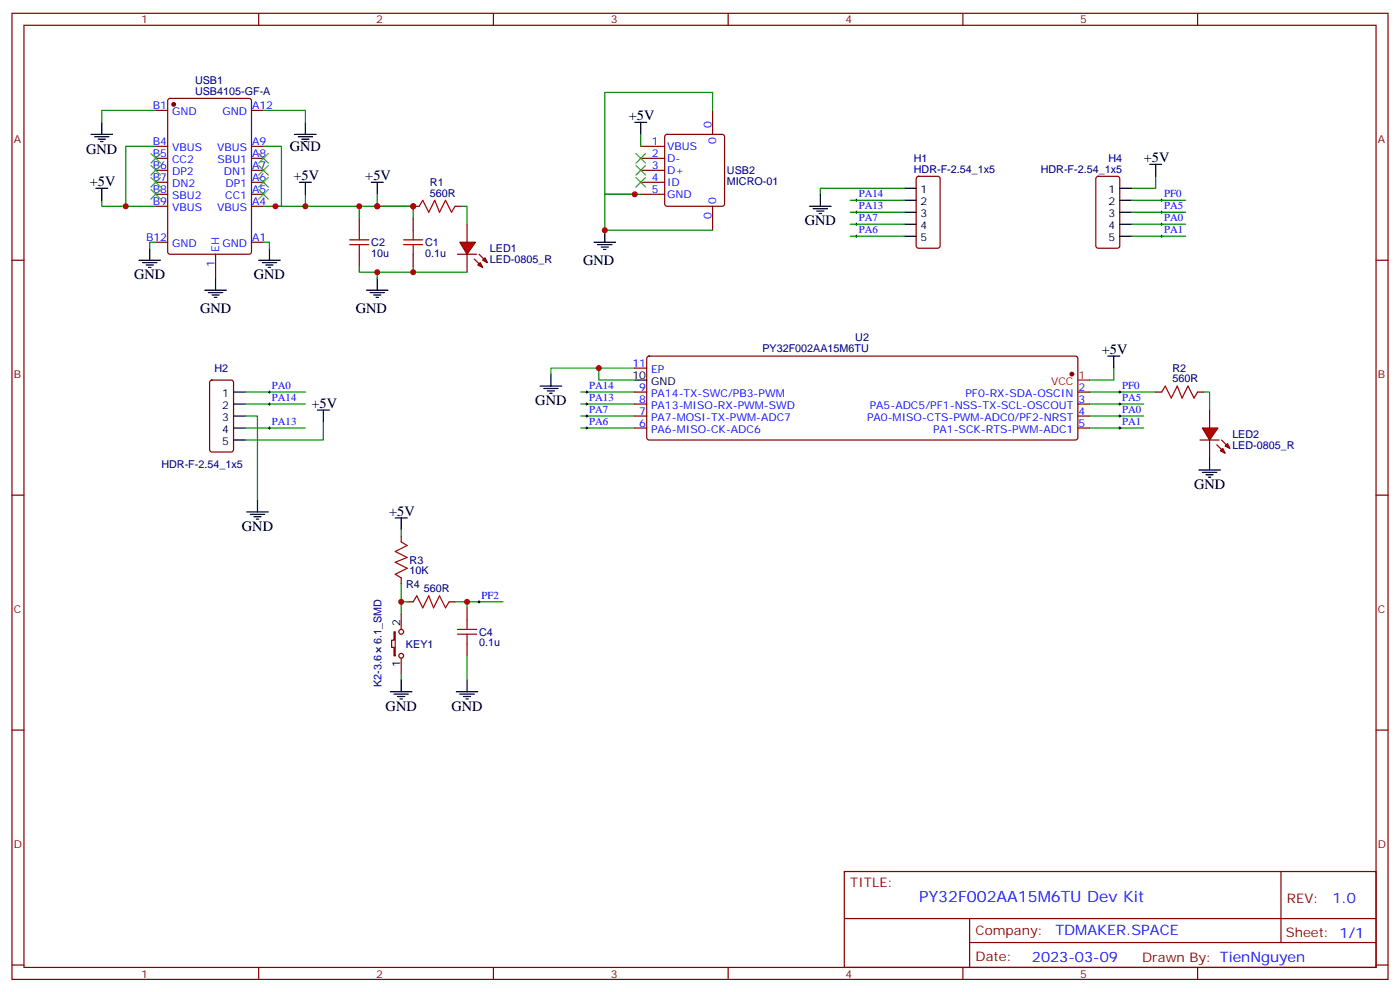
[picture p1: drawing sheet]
<svg xmlns="http://www.w3.org/2000/svg" width="412mm" height="292mm" viewBox="0 0 412 292" stroke-linecap="round" stroke-linejoin="round" font-family="sans-serif">
<g fill="none" stroke="#870000" stroke-width=".35">
<path d="M3.5 3.9h405.4v284.4h-405.4zM7.1 7.4h398.2v277.3h-398.2zM76.2 3.9v3.5M145.3 3.9v3.5M214.5 3.9v3.5M283.6 3.9v3.5M352.8 3.9v3.5M3.5 76.6h3.6M121.7 60.7h1.8M134.1 60.7h1.7M405.3 76.6h3.6M3.5 145.7h3.6"/>
<path d="M405.3 145.7h3.6M3.5 214.9h3.6M405.3 214.9h3.6M248.7 256.5h156.6v28.2h-156.6zM377.3 256.5v20.9M248.7 270.4h156.5M285.6 277.4h119.6M285.6 270.4v14.1M3.5 284h3.6M76.2 284.7v3.6M145.3 284.7v3.6M214.5 284.7v3.6"/>
<path d="M283.6 284.7v3.6M352.8 284.7v3.6M405.3 284h3.6"/>
</g>
<path d="M326.3 104.8h3.5M328.1 104.8v3.5" fill="none" stroke="#000" stroke-width=".35"/>
<path d="M123.5 60.7l1-1.8 1.8 3.6 1.8-3.6 1.4 3.6 1.7-3.6 1.8 3.6 1.1-1.8" fill="none" stroke="#a10000" stroke-width=".35"/>
<g fill="#f00" stroke="#870000" stroke-width=".35">
<path d="M135.5 71.3h4.6l-2.5 3.5z"/>
<path d="M134.8 74.8h5.6z"/>
</g>
<g fill="#870000" stroke="#870000" stroke-width=".35">
<path d="M141.1 74.8l1.4 1.4z"/>
<path d="M139.7 76.2l1.4 1.4z"/>
</g>
<g fill="#f00" stroke="#870000" stroke-width=".35">
<path d="M142.2 76.6l.7-.7 .7 1.4z"/>
<path d="M140.8 78l.7-.7 .7 1.4z"/>
</g>
<g fill="none" stroke="#870000" stroke-width=".35">
<path d="M45.9 32.5h3.5M49.6 29.2l.5-.2h23.3l.6 .4 .1 44.7-.5 .7h-23.5l-.7-.4v-44.7zM74.1 32.5h3.5M45.9 43.1h3.5M45.9 46.6h3.5M45.9 50.1h3.5M45.9 53.7h3.5M45.9 57.2h3.5M74.1 43.1h3.5M74.1 46.6h3.5M74.1 50.1h3.5M74.1 53.7h3.5"/>
<path d="M74.1 57.2h3.5M45.9 60.7h3.5M45.9 71.3h3.5M63.5 74.8v7.1M74.1 60.7h3.5M74.1 71.3h3.5M105.8 64.2v3.6M105.8 74.8v3.6M137.6 66v5.3M137.6 74.8v5.3M62 112.1l.4-.2h5.7l.6 .4 .1 20-.5 .7h-5.9l-.6-.4-.1-20zM118.2 157.7v1.8"/>
<path d="M118.2 170.1v1.7M119.9 177.1h1.8M132.3 177.1h1.8M137.6 178.9v3.5M116.1 185.9h.3v7.1h-.3v-2.5h-.7v-2.1h.7zM118.2 180.7v4.5M118.2 193.7v4.6M137.6 189.5v3.5"/>
<circle cx="118.2" cy="193" r=".71"/>
<circle cx="118.2" cy="185.9" r=".71"/>
</g>
<g fill="none" stroke="#000" stroke-width=".35">
<path d="M26.8 39.5h6.4M30 36v3.5M86.8 39.5h6.3M90 36v3.5M27.9 40.3h4.2M28.2 55.4h3.5M28.9 41h2.1M29.6 41.7h.7M30 55.4v3.5M87.8 40.3h4.3M88.2 53.7h3.5M88.9 41h2.1"/>
<path d="M89.6 41.7h.7M90 53.7v3.5M109.4 53.7h3.5M111.1 53.7v3.5M338.7 48.4h3.5M340.4 48.4v3.5M40.9 76.6h6.4M42 77.3h4.2M43 78h2.2M43.7 78.7h.7M44.1 73.1v3.5M76.2 76.6h6.3"/>
<path d="M77.3 77.3h4.2M78.3 78h2.1M79 78.7h.7M79.4 73.1v3.5M107.9 85.4h6.4M109 86.1h4.2M110.1 86.8h2.1M110.8 87.5h.7M111.1 81.9v3.5M68.8 115.4h3.5M68.8 118.9h3.5M159.1 113.6h6.4"/>
<path d="M160.2 114.3h4.2M161.2 115h2.1M161.9 115.7h.7M162.3 110.1v3.5M68.8 122.4h3.5M68.8 126h3.5M68.8 129.5h3.5M93.5 120.7h3.5M95.2 120.7v3.5M72.7 150.7h6.3M73.7 151.4h4.3M74.8 152.1h2.1"/>
<path d="M75.5 152.8h.7M75.8 147.1v3.6M116.4 152.4h3.5M118.2 152.4v3.6M115 203.6h6.4M116.1 204.3h4.2M117.1 205h2.1M117.8 205.7h.7M118.2 200.1v3.5M134.4 203.6h6.4M135.5 204.3h4.2M136.5 205h2.1"/>
<path d="M137.2 205.7h.7M137.6 200.1v3.5"/>
</g>
<path d="M103 72h5.7M103 70.6h5.7M105.8 67.8v2.8M105.8 72v2.8M118.2 159.5l1.7 1-3.5 1.8 3.5 1.8-3.5 1.4 3.5 1.8-3.5 1.7 1.8 1.1M121.7 177.1l1.1-1.7 1.7 3.5 1.8-3.5 1.4 3.5 1.8-3.5 1.7 3.5 1.1-1.8M134.8 186.7h5.6M134.8 185.2h5.6M137.6 182.4v2.8M137.6 186.7v2.8" fill="none" stroke="#a10000" stroke-width=".35"/>
<g fill="none" stroke="#008700" stroke-width=".35">
<path d="M45.9 32.5h-15.9v3.5M77.6 32.5h12.4v3.5M30 58.9v1.8h15.9M45.9 43.1h-8.9v17.6M77.6 43.1h5.3v17.6h-1.8M90 57.2v3.5h-12.4M111.1 57.2v3.5h10.6M340.4 51.9v3.5h-7M45.9 71.3h-1.8v1.8M77.6 71.3h1.8v1.8M90 60.7h15.8M105.8 64.2v-3.5h15.9v3.5"/>
<path d="M105.8 78.4v1.7h15.9M121.7 78.4v1.7h15.9M135.8 60.7h1.8v5.3M111.1 80.1v1.8M72.3 115.4h17.7M72.3 118.9h17.7M171.1 118.9h15.9M171.1 115.4h15.9M187 108.3h-24.7v1.8M321 115.4h19.4M321 118.9h15.9M328.1 108.3v3.6h-7.1"/>
<path d="M354.5 115.4h1.8v5.3M72.3 122.4h3.5v24.7M72.3 126h17.7M95.2 124.2v5.3h-22.9M171.1 126h15.9M171.1 122.4h15.9M321 126h15.9M321 122.4h15.9M118.2 156v1.7M118.2 171.8v8.9M118.2 177.1h1.7M134.1 177.1h3.5v1.8"/>
<path d="M137.6 177.1h10.6M118.2 198.3v1.8M137.6 193v7.1"/>
</g>
<g fill="none" stroke="#000" stroke-width=".29">
<path d="M79 118.9h.7M79 115.4h.7M79.4 115v.7M79.4 118.6v.7M172.5 118.9h.7M172.5 115.4h.7M172.9 115v.7M172.9 118.6v.7M329.5 118.9h.7M329.5 115.4h.7M329.8 115v.7M329.8 118.6v.7"/>
<path d="M79 126h.7M79.4 125.6v.7M172.5 126h.7M172.5 122.4h.7M172.9 122.1v.7M172.9 125.6v.7M329.5 126h.7M329.5 122.4h.7M329.8 122.1v.7M329.8 125.6v.7M140.8 177.1h.7M141.1 176.8v.7"/>
</g>
<circle cx="51.2" cy="30.7" r=".53" fill="#870000" stroke="#870000" stroke-width=".35"/>
<g fill="none" stroke="#3c3" stroke-width=".35">
<path d="M44.4 55.8l2.9 2.8M44.4 52.2l2.9 2.9M44.4 48.7l2.9 2.8M44.4 45.2l2.9 2.8M47.3 55.8l-2.9 2.8M47.3 52.2l-2.9 2.9M47.3 48.7l-2.9 2.8M47.3 45.2l-2.9 2.8M76.2 45.2l2.8 2.8M76.2 48.7l2.8 2.8M76.2 52.2l2.8 2.9M76.2 55.8l2.8 2.8"/>
<path d="M79 45.2l-2.8 2.8M79 48.7l-2.8 2.8M79 52.2l-2.8 2.9M79 55.8l-2.8 2.8"/>
</g>
<g fill="#f00" stroke="#870000" stroke-width=".35">
<path d="M354.2 126h4.6l-2.5 3.5z"/>
<path d="M353.5 129.5h5.6z"/>
</g>
<g fill="#870000" stroke="#870000" stroke-width=".35">
<path d="M359.8 129.5l1.4 1.4z"/>
<path d="M358.4 130.9l1.4 1.4z"/>
</g>
<g fill="#f00" stroke="#870000" stroke-width=".35">
<path d="M361.6 130.6l.7 1.4-1.4-.7z"/>
<path d="M359.5 132.7l.7-.7 .7 1.4z"/>
</g>
<g fill="none" stroke="#870000" stroke-width=".35">
<path d="M196 39.8l.5-.3h16.2l.5 .3 .2 .5v19.7l-.2 .5-.5 .2h-16.2l-.5-.2-.2-.5v-19.7zM209.9 32.5v7M188.7 43.1h7.1M188.7 46.6h7.1M188.7 50.1h7.1M188.7 53.7h7.1M188.7 57.2h7.1M270.1 52.1l.5-.2h5.6l.7 .4v20.1l-.4 .6-5.9 .1-.7-.5v-20zM323 52.1l.5-.2h5.6l.7 .4v20.1l-.4 .6-5.9 .1-.7-.5v-20zM121.7 64.2v3.6M121.7 74.8v3.6M209.9 60.7v7.1"/>
<path d="M187 115.4h3.5M187 118.9h3.5M187 108.3h3.5M190.7 105l.5-.2h125.6l.5 .2 .2 .5v23.3l-.2 .5-.5 .2h-125.6l-.5-.2-.2-.5v-23.3zM317.5 115.4h3.5M317.5 118.9h3.5M340.4 115.4h1.8M352.8 115.4h1.7M187 122.4h3.5M187 126h3.5M317.5 122.4h3.5M317.5 126h3.5"/>
<path d="M356.3 120.7v5.3M356.3 129.5v5.3"/>
</g>
<path d="M118.9 72h5.6M118.9 70.6h5.6M121.7 67.8v2.8M121.7 72v2.8M342.2 115.4l1.1-1.8 1.7 3.6 1.8-3.6 1.4 3.6 1.8-3.6 1.7 3.6 1.1-1.8" fill="none" stroke="#a10000" stroke-width=".35"/>
<g fill="none" stroke="#000" stroke-width=".35">
<path d="M187 36h3.5M188.7 36v3.5M241.7 57.2v3.5M266.3 55.4h3.6M266.3 58.9h3.6M329.8 55.4h3.6M329.8 58.9h3.6M175 71.3h6.3M176 72h4.3M177.1 72.7h2.1M177.8 73.4h.7M178.2 67.8v3.5"/>
<path d="M238.5 60.7h6.3M239.5 61.4h4.3M240.6 62.1h2.1M241.3 62.8h.7M266.3 62.5h3.6M266.3 66h3.6M266.3 69.5h3.6M329.8 62.5h3.6M329.8 66h3.6M329.8 69.5h3.6M60.3 85.4h6.4M61.4 86.1h4.2"/>
<path d="M62.4 86.8h2.2M63.1 87.5h.8M63.5 81.9v3.5M187 111.9h3.5M353.1 138.3h6.4M354.2 139h4.2M355.2 139.7h2.2M356.3 134.8v3.5M356 140.4h.7"/>
</g>
<circle cx="315.7" cy="110.1" r=".53" fill="#870000" stroke="#870000" stroke-width=".35"/>
<path d="M317.5 111.9h3.5" fill="none" stroke="#f00" stroke-width=".35"/>
<g fill="none" stroke="#008700" stroke-width=".35">
<path d="M188.7 39.5v3.6M209.9 32.5v-5.3h-31.7v30h8.8M188.7 57.2h-10.5v10.6h31.7M250.5 58.9h15.8M266.3 55.4h-24.6v1.8M333.4 58.9h15.8M250.5 62.5h15.8M250.5 69.5h15.8M250.5 66h15.8M333.4 69.5h15.8M333.4 66h15.8M333.4 62.5h15.8"/>
<path d="M176.4 108.3v3.6h10.6"/>
</g>
<g fill="none" stroke="#000" stroke-width=".29">
<path d="M251.9 58.9h.7M252.2 58.6v.7M341.8 58.9h.7M342.2 58.6v.7M251.9 66h.7M251.9 62.5h.7M251.9 69.5h.7M252.2 62.1v.7M252.2 65.7v.7M252.2 69.2v.7M341.8 66h.7M341.8 62.5h.7"/>
<path d="M341.8 69.5h.7M342.2 62.1v.7M342.2 65.7v.7M342.2 69.2v.7"/>
</g>
<path d="M187.3 45.2l2.8 2.8M187.3 48.7l2.8 2.8M187.3 52.2l2.8 2.9M190.1 45.2l-2.8 2.8M190.1 48.7l-2.8 2.8M190.1 52.2l-2.8 2.9" fill="none" stroke="#3c3" stroke-width=".35"/>
<g fill="#c00">
<circle cx="118.2" cy="177.1" r=".88"/>
<circle cx="137.6" cy="177.1" r=".88"/>
<circle cx="81.1" cy="60.7" r=".88"/>
<circle cx="37" cy="60.7" r=".88"/>
<circle cx="111.1" cy="60.7" r=".88"/>
<circle cx="105.8" cy="60.7" r=".88"/>
<circle cx="90" cy="60.7" r=".88"/>
<circle cx="121.7" cy="60.7" r=".88"/>
<circle cx="121.7" cy="80.1" r=".88"/>
<circle cx="111.1" cy="80.1" r=".88"/>
<circle cx="176.4" cy="108.3" r=".88"/>
<circle cx="187" cy="57.2" r=".88"/>
<circle cx="178.2" cy="67.8" r=".88"/>
</g>
<text font-size="4.6" fill="#00f" x="270.8" y="265.5">PY32F002AA15M6TU Dev Kit</text>
<g font-size="4.2">
<text x="185.2" y="35.3">+5V</text>
<text x="25.4" y="45.2">GND</text>
<text x="85.4" y="44.5">GND</text>
<text x="336.9" y="47.7">+5V</text>
<text x="86.4" y="53">+5V</text>
<text x="107.6" y="53">+5V</text>
<text x="26.5" y="54.7">+5V</text>
<text x="237.1" y="66.4">GND</text>
<text x="171.8" y="78">GND</text>
<text x="39.5" y="82.2">GND</text>
<text x="74.8" y="82.2">GND</text>
<text x="58.9" y="92.1">GND</text>
<text x="104.8" y="92.1">GND</text>
<text x="324.6" y="104.1">+5V</text>
<text x="91.7" y="120">+5V</text>
<text x="157.7" y="119.3">GND</text>
<text x="351.7" y="144">GND</text>
<text x="114.7" y="151.7">+5V</text>
<text x="71.3" y="156.3">GND</text>
<text x="113.6" y="209.2">GND</text>
<text x="133" y="209.2">GND</text>
</g>
<g font-size="4.2" fill="#00f">
<text x="392.5" y="265.8">1.0</text>
<text x="310.9" y="275.3">TDMAKER.SPACE</text>
<text x="304" y="283.1">2023-03-09</text>
</g>
<g font-size="3.9" fill="#800">
<text x="250.5" y="261.1">TITLE:</text>
<text x="379.1" y="265.8">REV:</text>
<text x="287.4" y="275.3">Company:</text>
<text x="378.7" y="275.9">Sheet: 1/1</text>
<text x="287.4" y="283">Date:</text>
<text x="336.4" y="283.1">Drawn By: TienNguyen</text>
</g>
<g font-size="3.2" fill="#800">
<text x="41.6" y="6.9">1</text>
<text x="110.8" y="6.9">2</text>
<text x="179.9" y="6.9">3</text>
<text x="249.1" y="6.9">4</text>
<text x="318.2" y="6.9">5</text>
<text x="4.1" y="42">A</text>
<text x="405.9" y="42">A</text>
<text x="4.1" y="111.2">B</text>
<text x="405.9" y="111.2">B</text>
<text x="4.1" y="180.3">C</text>
<text x="405.9" y="180.3">C</text>
<text x="4.1" y="249.4">D</text>
<text x="405.9" y="249.4">D</text>
<text x="41.6" y="287.7">1</text>
<text x="110.8" y="287.7">2</text>
<text x="179.9" y="287.7">3</text>
<text x="249.1" y="287.7">4</text>
<text x="318.2" y="287.7">5</text>
</g>
<g font-size="3.2" fill="#000080">
<text x="57.4" y="27.9">USB4105-GF-A</text>
<text x="57.4" y="24.7">USB1</text>
<text x="269.2" y="47.6">H1</text>
<text x="326.5" y="47.6">H4</text>
<text x="214.1" y="51.2">USB2</text>
<text x="269.2" y="50.8">HDR-F-2.54_1x5</text>
<text x="306.5" y="50.8">HDR-F-2.54_1x5</text>
<text x="126.7" y="57.9">560R</text>
<text x="126.7" y="54.7">R1</text>
<text x="214.1" y="54.4">MICRO-01</text>
<text x="109.4" y="75.6">10u</text>
<text x="109.4" y="72.5">C2</text>
<text x="125.2" y="75.6">0.1u</text>
<text x="125.2" y="72.5">C1</text>
<text x="144.3" y="77.4">LED-0805_R</text>
<text x="144.3" y="74.2">LED1</text>
<text x="251.9" y="100.2">U2</text>
<text x="224.6" y="103.5">PY32F002AA15M6TU</text>
<text x="63.2" y="109.5">H2</text>
<text x="345.4" y="112.6">560R</text>
<text x="345.4" y="109.4">R2</text>
<text x="363" y="128.9">LED2</text>
<text x="47.5" y="137.7">HDR-F-2.54_1x5</text>
<text x="363" y="132">LED-0805_R</text>
<text x="120.6" y="166">R3</text>
<text x="119.6" y="173">R4</text>
<text x="120.6" y="169.1">10K</text>
<text x="124.9" y="174.3">560R</text>
<text x="112.3" y="189.6" transform="rotate(-90 112.3 189.6)">6.1_SMD</text>
<text x="119.6" y="190.6">KEY1</text>
<text x="141.1" y="190.2">0.1u</text>
<text x="141.1" y="187.2">C4</text>
<text x="112.3" y="202.2" transform="rotate(-90 112.3 202.2)">K2-3.6</text>
</g>
<g font-size="3.2" fill="#00f">
<text x="45" y="32.1">B1</text>
<text x="50.7" y="33.9">GND</text>
<text x="65.5" y="33.9">GND</text>
<text x="74.3" y="32.1">A12</text>
<text x="209.5" y="37.8" transform="rotate(-90 209.5 37.8)">0</text>
<text x="45" y="42.7">B4</text>
<text x="45" y="46.2">B5</text>
<text x="50.7" y="44.5">VBUS</text>
<text x="63.9" y="44.5">VBUS</text>
<text x="74.3" y="46.2">A8</text>
<text x="74.3" y="42.7">A9</text>
<text x="192" y="42.7">1</text>
<text x="192" y="46.2">2</text>
<text x="196.5" y="44.1">VBUS</text>
<text x="196.5" y="47.7">D-</text>
<text x="211" y="42.3" transform="rotate(-90 211 42.3)">0</text>
<text x="45" y="49.8">B6</text>
<text x="45" y="53.3">B7</text>
<text x="50.7" y="48">CC2</text>
<text x="50.7" y="51.5">DP2</text>
<text x="64.1" y="48">SBU1</text>
<text x="65.9" y="51.5">DN1</text>
<text x="74.3" y="53.3">A6</text>
<text x="74.3" y="49.8">A7</text>
<text x="192" y="49.8">3</text>
<text x="192" y="53.3">4</text>
<text x="196.5" y="51.2">D+</text>
<text x="45" y="56.8">B8</text>
<text x="50.7" y="55.1">DN2</text>
<text x="50.7" y="58.6">SBU2</text>
<text x="66.3" y="58.6">CC1</text>
<text x="66.4" y="55.1">DP1</text>
<text x="74.3" y="56.8">A5</text>
<text x="192" y="56.8">5</text>
<text x="196.5" y="54.7">ID</text>
<text x="196.5" y="58.2">GND</text>
<text x="252.9" y="58.1">PA14</text>
<text x="342.9" y="58.1">PF0</text>
<text x="45" y="60.4">B9</text>
<text x="50.7" y="62.1">VBUS</text>
<text x="63.9" y="62.1">VBUS</text>
<text x="74.3" y="60.4">A4</text>
<text x="209.5" y="64.5" transform="rotate(-90 209.5 64.5)">0</text>
<text x="211" y="60" transform="rotate(-90 211 60)">0</text>
<text x="252.9" y="61.6">PA13</text>
<text x="252.9" y="65.1">PA7</text>
<text x="342.9" y="65.1">PA0</text>
<text x="342.9" y="61.6">PA5</text>
<text x="43" y="70.9">B12</text>
<text x="74.3" y="70.9">A1</text>
<text x="252.9" y="68.7">PA6</text>
<text x="342.9" y="68.7">PA1</text>
<text x="50.7" y="72.7">GND</text>
<text x="64.6" y="74.1" transform="rotate(-90 64.6 74.1)">EH</text>
<text x="65.5" y="72.7">GND</text>
<text x="63.1" y="78.6" transform="rotate(-90 63.1 78.6)">1</text>
<text x="186.3" y="108">11</text>
<text x="191.8" y="109.7">EP</text>
<text x="80.1" y="118">PA14</text>
<text x="80.1" y="114.5">PA0</text>
<text x="173.6" y="118">PA13</text>
<text x="173.6" y="114.5">PA14</text>
<text x="188.3" y="118.6">8</text>
<text x="188.3" y="115">9</text>
<text x="191.8" y="116.8">PA14-TX-SWC/PB3-PWM</text>
<text x="284.4" y="116.8">PF0-RX-SDA-OSCIN</text>
<text x="317.7" y="115">2</text>
<text x="317.7" y="118.6">3</text>
<text x="330.6" y="118">PA5</text>
<text x="330.6" y="114.5">PF0</text>
<text x="80.1" y="125.1">PA13</text>
<text x="173.6" y="125.1">PA6</text>
<text x="173.6" y="121.6">PA7</text>
<text x="188.3" y="125.6">6</text>
<text x="188.3" y="122.1">7</text>
<text x="191.8" y="123.9">PA7-MOSI-TX-PWM-ADC7</text>
<text x="191.8" y="120.3">PA13-MISO-RX-PWM-SWD</text>
<text x="255.4" y="123.9">PA0-MISO-CTS-PWM-ADC0/PF2-NRST</text>
<text x="256.2" y="120.3">PA5-ADC5/PF1-NSS-TX-SCL-OSCOUT</text>
<text x="317.7" y="122.1">4</text>
<text x="317.7" y="125.6">5</text>
<text x="330.6" y="125.1">PA1</text>
<text x="330.6" y="121.6">PA0</text>
<text x="191.8" y="127.4">PA6-MISO-CK-ADC6</text>
<text x="274.8" y="127.4">PA1-SCK-RTS-PWM-ADC1</text>
<text x="141.8" y="176.2">PF2</text>
</g>
<g font-size="3.2">
<text x="271.2" y="56.8">1</text>
<text x="326.5" y="56.8">1</text>
<text x="271.2" y="60.4">2</text>
<text x="271.2" y="63.9">3</text>
<text x="326.5" y="60.4">2</text>
<text x="326.5" y="63.9">3</text>
<text x="271.2" y="67.4">4</text>
<text x="271.2" y="70.9">5</text>
<text x="326.5" y="67.4">4</text>
<text x="326.5" y="70.9">5</text>
<text x="186.3" y="111.5">10</text>
<text x="191.8" y="113.3">GND</text>
<text x="65.5" y="116.8">1</text>
<text x="65.5" y="120.3">2</text>
<text x="65.5" y="123.9">3</text>
<text x="65.5" y="127.4">4</text>
<text x="65.5" y="130.9">5</text>
<text x="117.8" y="184.2" transform="rotate(-90 117.8 184.2)">2</text>
<text x="117.8" y="196.4" transform="rotate(-90 117.8 196.4)">1</text>
</g>
<g font-size="3.2" fill="#f00">
<text x="309.6" y="113.3">VCC</text>
<text x="317.7" y="111.5">1</text>
</g>
</svg>
